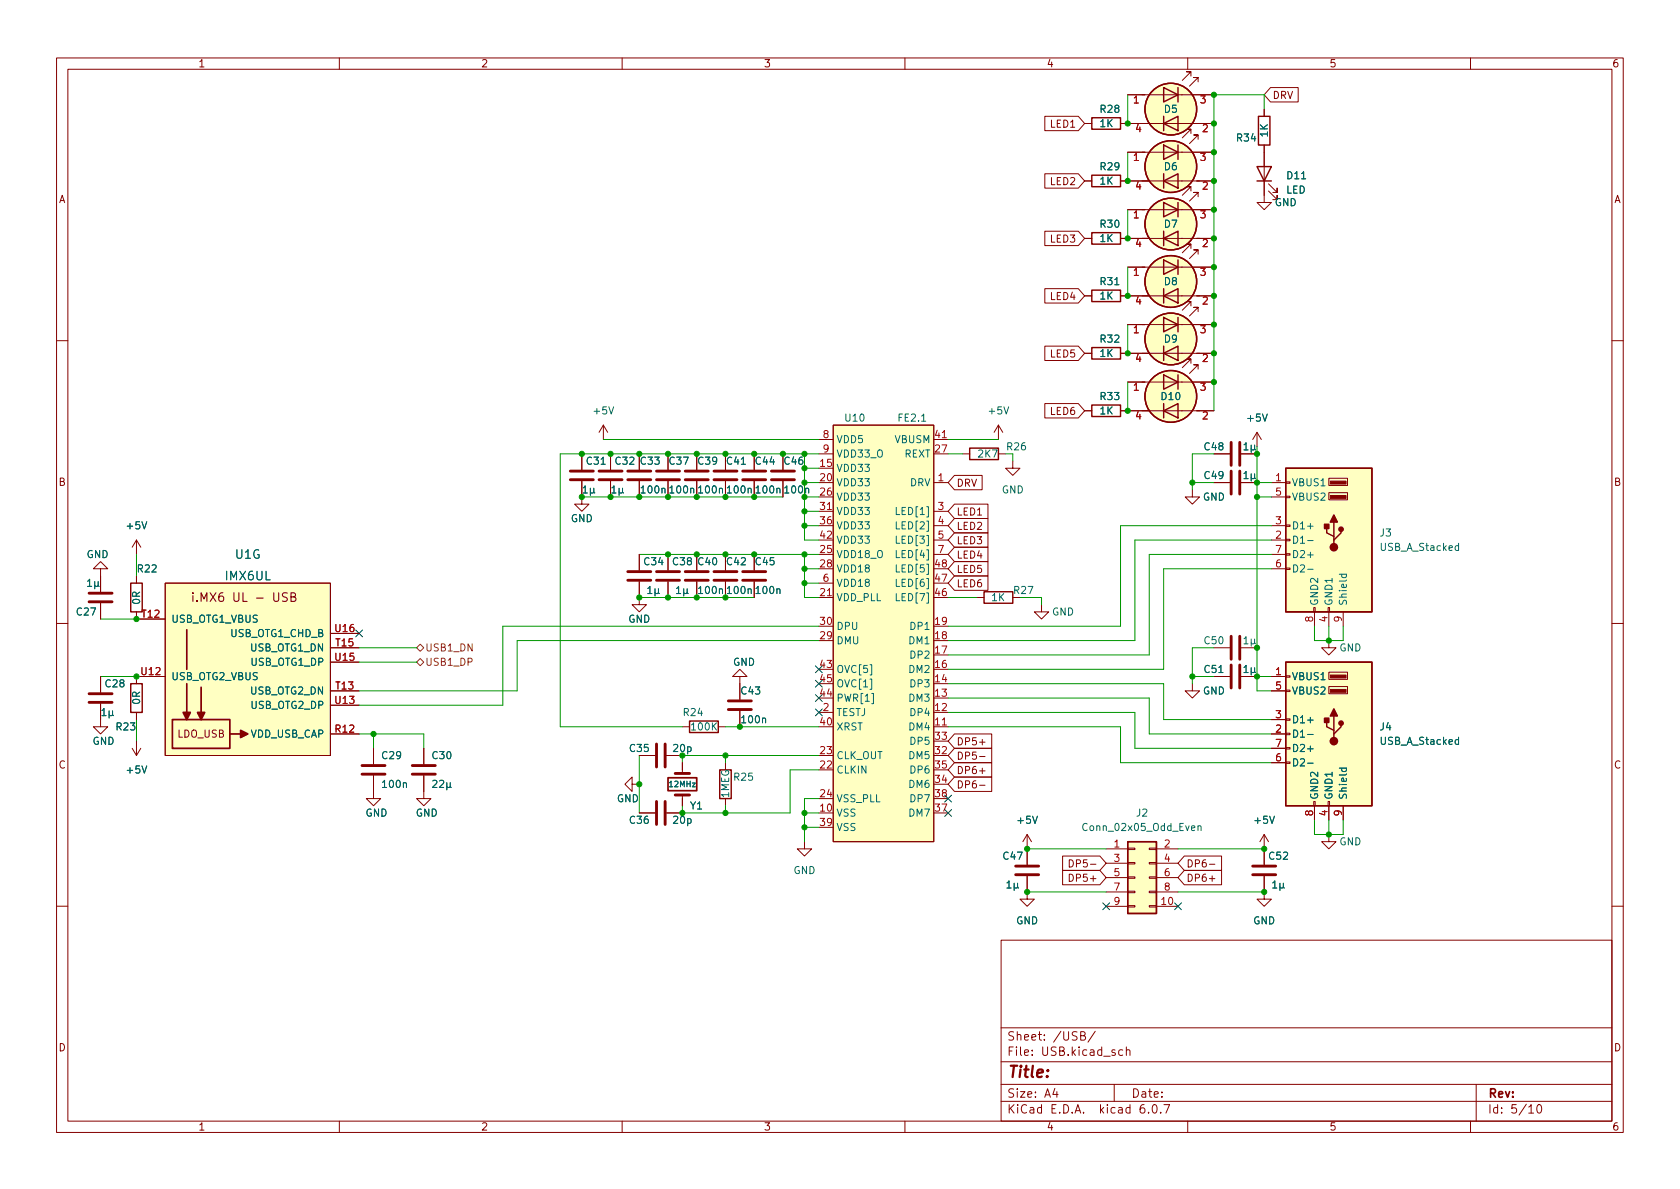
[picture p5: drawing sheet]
<svg xmlns="http://www.w3.org/2000/svg" width="297mm" height="210mm" viewBox="0 0 297 210" stroke-linecap="round" stroke-linejoin="round" font-family="sans-serif">
<g fill="none" stroke="#840000" stroke-width=".18">
<path d="M10 10.2h277v190.1h-277zM12 12.2h273v186.1h-273zM60 10.2v2M110 10.2v2M160 10.2v2M199.4 16.8h15.2M210 10.2v2M210.6 13.5v-.8h-.8h.8l-1.6 1.5M211.8 14.5v-.8h-.7h.7l-1.5 1.5M223.5 19.3v1.3M224.6 15.5h4.9v2.5h-4.9l-1.1-1.2zM260 10.2v2"/>
<path d="M184.7 20.6h6l1.1 1.2-1.1 1.3h-6zM184.7 30.7h6l1.1 1.3-1.1 1.3h-6zM191.8 32h1.2M191.8 21.8h1.2M198.1 32h16.5M198.1 21.8h16.5M199.4 26.9h15.2M199.4 37.1h15.2M210.6 23.6v-.7h-.8h.8l-1.6 1.5M210.6 33.8v-.8h-.8h.8l-1.6 1.5M211.8 24.6v-.7h-.7h.7l-1.5 1.5M211.8 34.8v-.8h-.7h.7l-1.5 1.6"/>
<path d="M223.5 25.6v10.2h1.3l-1.3 1.3-1.3-1.3h1.3M224.3 33.8l1.5 1.5v-.8v.8h-.8M224.3 32.5l1.5 1.5v-.7v.7h-.8M184.7 51h6l1.1 1.3-1.1 1.3h-6zM184.7 40.9h6l1.1 1.3-1.1 1.2h-6zM191.8 42.2h1.2M191.8 52.3h1.2M198.1 42.2h16.5M198.1 52.3h16.5M199.4 57.4h15.2M199.4 47.2h15.2M210.6 54.1v-.8h-.8h.8l-1.6 1.6"/>
<path d="M210.6 43.9v-.7h-.8h.8l-1.6 1.5M211.8 55.1v-.7h-.7h.7l-1.5 1.5M211.8 45v-.8h-.7h.7l-1.5 1.5M10 60.2h2M106.7 75.2l-.8 1.2M106.7 75.2v2.5M106.7 75.2l.7 1.2M144.8 77.7h2.5M147.3 75.2h17.8v73.6h-17.8zM165.1 77.7h2.5M176.5 75.2l-.7 1.2M176.5 75.2v2.5"/>
<path d="M176.5 75.2l.8 1.2M184.7 71.4h6l1.1 1.2-1.1 1.3h-6zM184.7 61.2h6l1.1 1.3-1.1 1.2h-6zM191.8 62.5h1.2M191.8 72.6h1.2M198.1 62.5h16.5M198.1 72.6h16.5M199.4 67.6h15.2M210.6 64.3v-.8h-.8h.8l-1.6 1.5M211.8 65.3v-.8h-.7h.7l-1.5 1.5M222.2 76.4l-.7 1.3M222.2 76.4v2.6"/>
<path d="M222.2 76.4l.8 1.3M285 60.2h2M24.1 95.5v2.5M24.1 95.5l-.7 1.3M24.1 95.5l.8 1.3M102.9 85.1v4h1.2l-1.2 1.3-1.3-1.3h1.3M102.9 80.3v2.8M107.9 80.3v2.8M107.9 85.1v2.8M113 80.3v2.8M113 85.1v2.8M113 98v2.8"/>
<path d="M118.1 80.3v2.8M118.1 85.1v2.8M118.1 98v2.8M123.2 80.3v2.8M123.2 85.1v2.8M123.2 98v2.8M128.3 80.3v2.8M128.3 85.1v2.8M128.3 98v2.8M133.3 80.3v2.8M133.3 85.1v2.8M133.3 98v2.8"/>
<path d="M138.4 80.3v2.8M138.4 85.1v2.8M144.8 80.3h2.5M144.8 90.4h2.5M165.1 85.3h2.5M165.1 90.4h2.5M165.1 93h2.5M165.1 95.5h2.5M165.1 98h2.5M168.8 89.1h5.9v2.6h-5.9l-1.2-1.3zM168.8 94.2h5.9v2.6h-5.9l-1.2-1.3zM168.8 96.8h5.9v2.5h-5.9l-1.2-1.3z"/>
<path d="M168.8 91.7h5.9v2.5h-5.9l-1.2-1.2zM168.8 99.3h5.9v2.5h-5.9l-1.2-1.2zM168.8 84.1h4.9v2.5h-4.9l-1.2-1.3zM170.2 80.3h1.2M176.5 80.3h1.3M179.1 81.5v1.3h1.2l-1.2 1.3-1.3-1.3h1.3M210.8 86.6v1.3h1.3l-1.3 1.2-1.3-1.2h1.3M214.6 80.3h2.8M214.6 85.3h2.8M219.5 80.3h2.7M219.5 85.3h2.7M224.8 85.3h2.5"/>
<path d="M224.8 93h2.5M224.8 95.5h2.5M224.8 98h2.5M224.8 87.9h2.5M227.3 97.9h.8v.3h-.8zM227.3 95.4h.8v.2h-.8zM227.3 92.8h.8v.3h-.8zM227.3 87.8h.8v.2h-.8zM227.3 85.2h.8v.3h-.8zM234.9 87.1h3.4v1.3h-3.4zM234.9 84.6h3.4v1.2h-3.4zM10 110.2h2"/>
<path d="M17.8 100.6h1.2l-1.2-1.3-1.3 1.3h1.3v4M17.8 106.7v2.8M17.8 119.6v2.8M24.1 101.8v1.3M24.1 108.2v1.3h5.1M29.2 103.1h29.2v30.5h-29.2zM29.2 119.6h-5.1v1.3M58.4 114.5h5.1M58.4 117.1h5.1M58.4 112h5.1M113 102.9v4h1.3l-1.3 1.3-1.2-1.3h1.2M118.1 102.9v2.8"/>
<path d="M123.2 102.9v2.8M128.3 102.9v2.8M130.8 119.6h1.3l-1.3-1.2-1.3 1.2h1.3v4.1M133.3 102.9v2.8M144.8 105.7h2.5M144.8 103.1h2.5M168.8 101.8h5.9v2.6h-5.9l-1.2-1.3zM172.7 105.7h1.3M179.1 105.7h1.2M184.1 106.9v1.3h1.3l-1.3 1.3-1.2-1.3h1.2M214.6 119.6h2.8M214.6 114.5h2.8"/>
<path d="M219.5 119.6h2.7M219.5 114.5h2.7M224.8 119.6h2.5M224.8 100.6h2.5M227.3 119.5h.8v.3h-.8zM227.3 100.5h.8v.2h-.8zM232.3 107.4h.2v.8h-.2zM232.4 108.2v2.5M234.8 107.4h.3v.8h-.3zM234.9 118.9h3.4v1.2h-3.4zM234.9 113.3v1.2h1.3l-1.3 1.3-1.2-1.3h1.2M234.9 108.2v2.5"/>
<path d="M237.5 108.2v2.5M285 110.2h2M17.8 124.5v4h1.2l-1.2 1.3-1.3-1.3h1.3M23.4 132.3l.7 1.3M24.1 126v1.2M24.1 131.1v2.5M24.9 132.3l-.8 1.3M58.4 129.8h5.1M58.4 122.2h5.1M58.4 124.7h5.1M66 137.2v4h1.3l-1.3 1.3-1.2-1.3h1.2M66 132.3v2.8"/>
<path d="M74.9 137.2v4h1.3l-1.3 1.3-1.2-1.3h1.2M74.9 132.3v2.8M111.8 138.7v-1.3l-1.3 1.3 1.3 1.2v-1.2h1.2M113 133.6h2.8M117.9 133.6h2.7M120.6 134.9v1.9M120.6 128.5h1.3M127 128.5h1.3M128.3 134.9v1.2M130.8 125.7v2.8M144.8 126h2.5M165.1 128.5h2.5"/>
<path d="M168.8 129.8h6.5v2.5h-6.5l-1.2-1.2zM168.8 137.4h6.5v2.5h-6.5l-1.2-1.2zM168.8 132.3h6.5v2.6h-6.5l-1.2-1.3zM168.8 134.9h6.5v2.5h-6.5l-1.2-1.3zM173.2 131.2h1M173.2 138.9h1M173.2 133.8h1M173.2 136.3h1M210.8 120.9v1.3h1.3l-1.3 1.2-1.3-1.2h1.3M224.8 129.8h2.5M224.8 127.2h2.5M224.8 122.2h2.5"/>
<path d="M224.8 134.9h2.5M224.8 132.3h2.5M227.3 134.7h.8v.3h-.8zM227.3 132.2h.8v.3h-.8zM227.3 129.7h.8v.2h-.8zM227.3 127.1h.8v.3h-.8zM227.3 122h.8v.3h-.8zM234.9 121.4h3.4v1.3h-3.4zM113 143.8h2.8M117.9 143.8h2.7M120.6 140.6v1.9M128.3 141.2v1.3"/>
<path d="M142.2 148.8v1.3h1.3l-1.3 1.3-1.2-1.3h1.2M181.6 154.9v4.1h1.3l-1.3 1.3-1.3-1.3h1.3M181.6 147.6l-.8 1.2M181.6 147.6v5.3M181.6 147.6l.8 1.2M187.9 151.4h6.6l1.1 1.2-1.1 1.3h-6.6zM187.9 153.9h6.6l1.1 1.3-1.1 1.3h-6.6zM189.1 152a.64 .64 0 0 1 .7 .7 .64 .64 0 0 1-.7 .6zM189.1 154.6a.64 .64 0 0 1 .7 .6 .64 .64 0 0 1-.7 .7zM195.6 150.1h3.8M195.6 152.6h3.8M195.6 155.2h3.8"/>
<path d="M195.6 157.7h3.8M199.4 157.6h1.3v.3h-1.3zM199.4 155.1h1.3v.2h-1.3zM199.4 152.5h1.3v.3h-1.3zM199.4 150h1.3v.2h-1.3zM203.2 157.6h1.3v.3h-1.3zM203.2 155.1h1.3v.2h-1.3zM203.2 152.5h1.3v.3h-1.3zM203.2 150h1.3v.2h-1.3zM204.5 150.1h3.8M204.5 152.6h3.8M204.5 155.2h3.8"/>
<path d="M204.5 157.7h3.8M209.4 153.9h6.6v2.6h-6.6l-1.1-1.3zM209.4 151.4h6.6v2.5h-6.6l-1.1-1.3zM213.8 155.4h1M213.8 152.8h1M223.5 154.9v4.1h1.3l-1.3 1.3-1.3-1.3h1.3M223.5 147.6v5.3M223.5 147.6l-.7 1.2M223.5 147.6l.8 1.2M232.3 141.7h.2v.8h-.2zM232.4 142.5v2.5M234.8 141.7h.3v.8h-.3z"/>
<path d="M234.9 147.6v1.2h1.3l-1.3 1.3-1.2-1.3h1.2M234.9 142.5v2.5M237.5 142.5v2.5M10 160.2h2M177 166.3h108v32h-108zM195.6 160.3h3.8M199.4 160.1h1.3v.3h-1.3zM203.2 160.1h1.3v.3h-1.3zM204.5 160.3h3.8M285 160.2h2M60 198.3v2M110 198.3v2"/>
<path d="M160 198.3v2M177 194.8h108M177 191.8h108M177 187.8h108M177 181.8h108M186.5 192.5l-.4 1h1M186.9 193v1M191.1 183.1h.5l.2-.1 .1-.3-.2-.2-.6-.1v1.5h.5l.3-.3a.39 .39 0 0 0-.3-.5M193.6 182.4l-1.2 1.9M197 191.8v3M198.5 185.7l-.4-.1-.3 .3v.4l.1 .3h.6M199.1 185.8l.3-.2 .3 .1 .1 .9"/>
<path d="M199.1 185.1v1.5M202.3 195.3a.59 .59 0 0 0-.7 .7v.5l.1 .3h.4l.3-.1v-.5l-.1-.2-.4-.1-.3 .3M203.1 196.7v.1M203.9 195.4l.2-.1a.81 .81 0 0 1 .6 .7 .81 .81 0 0 1-.3 .8h-.2a.81 .81 0 0 1-.6-.6 .81 .81 0 0 1 .3-.8zM205.2 196.7v.1M205.8 195.3h1l-.7 1.5M210 198.3v2M260 198.3v2M261 191.8v6.5M270.3 195.8l.4-.5v1.5M270.3 196.8h.9M271.9 195.4l.2-.1a.81 .81 0 0 1 .6 .7 .81 .81 0 0 1-.3 .8h-.2a.81 .81 0 0 1-.6-.6 .81 .81 0 0 1 .3-.8z"/>
</g>
<g fill="#ffffc2" stroke="#ffffc2" stroke-width=".18">
<path d="M199.4 148.8h5.1v12.7h-5.1z"/>
<path d="M147.3 75.2h17.8v73.6h-17.8z"/>
<path d="M227.3 117.1h15.3v25.4h-15.3z"/>
<path d="M29.2 103.1h29.2v30.5h-29.2z"/>
<path d="M227.3 82.8h15.3v25.4h-15.3z"/>
<circle cx="207" cy="29.5" r="4.6"/>
<circle cx="207" cy="39.6" r="4.6"/>
<circle cx="207" cy="19.3" r="4.6"/>
<circle cx="207" cy="70.1" r="4.6"/>
<circle cx="207" cy="59.9" r="4.6"/>
<circle cx="207" cy="49.8" r="4.6"/>
</g>
<g fill="none" stroke="#840000" stroke-width=".25">
<path d="M205.7 15.5l2.6 1.3-2.6 1.2zM208.3 15.5v2.5M193 20.8h5.1v2.1h-5.1zM193 31h5.1v2h-5.1zM205.7 25.6l2.6 1.3-2.6 1.3zM205.7 32l2.6-1.3v2.6zM205.7 35.8l2.6 1.3-2.6 1.2zM205.7 21.8l2.6-1.2v2.5zM205.7 20.6v2.5M205.7 30.7v2.6M208.3 25.6v2.6M208.3 35.8v2.5"/>
<path d="M222.2 29.5h2.6l-1.3 2.5zM222.2 32h2.6M222.5 20.6h2v5h-2zM193 41.1h5.1v2.1h-5.1zM193 51.3h5.1v2h-5.1zM205.7 42.2l2.6-1.3v2.5zM205.7 56.1l2.6 1.3-2.6 1.3zM205.7 46l2.6 1.2-2.6 1.3zM205.7 52.3l2.6-1.3v2.6zM205.7 40.9v2.5M205.7 51v2.6M208.3 46v2.5"/>
<path d="M208.3 56.1v2.6M171.4 79.2h5.1v2.1h-5.1zM193 61.5h5.1v2h-5.1zM193 71.6h5.1v2.1h-5.1zM205.7 66.3l2.6 1.3-2.6 1.2zM205.7 72.6l2.6-1.2v2.5zM205.7 62.5l2.6-1.3v2.5zM205.7 61.2v2.5M205.7 71.4v2.5M208.3 66.3v2.5M227.3 82.8h15.3v25.4h-15.3zM234.6 93v1.2l1.2 .7v.6"/>
<path d="M235.8 92.3v2.6M237.1 93.6v.6l-1.3 1.3v.6M23.1 103.1h2v5.1h-2zM174 104.6h5.1v2.1h-5.1zM227.3 117.1h15.3v25.4h-15.3zM23.1 120.9h2v5.1h-2zM121.9 127.5h5.1v2h-5.1zM127.3 136.1h2v5.1h-2zM234.6 127.2v1.3l1.2 .7v.6M235.8 126.6v2.6M237.1 127.9v.6l-1.3 1.3v.6M199.4 148.8h5.1v12.7h-5.1z"/>
<circle cx="207" cy="19.3" r="4.6"/>
<circle cx="207" cy="29.5" r="4.6"/>
<circle cx="207" cy="39.6" r="4.6"/>
<circle cx="207" cy="49.8" r="4.6"/>
<circle cx="207" cy="59.9" r="4.6"/>
<circle cx="207" cy="70.1" r="4.6"/>
</g>
<g fill="none" stroke="#840000" stroke-width=".51">
<path d="M217.7 78.2v4.1M219.2 78.2v4.1M100.8 84.8h4.1M100.8 83.3h4.1M105.9 84.8h4.1M105.9 83.3h4.1M111 84.8h4.1M111 83.3h4.1M116.1 84.8h4M116.1 83.3h4M121.2 84.8h4M121.2 83.3h4"/>
<path d="M126.2 84.8h4.1M126.2 83.3h4.1M131.3 84.8h4.1M131.3 83.3h4.1M136.4 84.8h4.1M136.4 83.3h4.1M217.7 83.3v4.1M219.2 83.3v4.1M15.7 104.9h4.1M15.7 106.4h4.1M111 102.6h4.1M111 101.1h4.1"/>
<path d="M116.1 102.6h4M116.1 101.1h4M121.2 102.6h4M121.2 101.1h4M126.2 102.6h4.1M126.2 101.1h4.1M131.3 102.6h4.1M131.3 101.1h4.1M217.7 112.5v4.1M217.7 117.6v4.1M219.2 112.5v4.1M219.2 117.6v4.1"/>
<path d="M15.7 124.2h4.1M15.7 122.7h4.1M64 136.9h4.1M64 135.4h4.1M72.9 136.9h4.1M72.9 135.4h4.1M116.1 131.6v4M117.6 131.6v4M119.4 136.8h2.5M128.8 125.5h4M128.8 123.9h4M116.1 141.7v4.1"/>
<path d="M117.6 141.7v4.1M119.4 140.6h2.5M179.6 154.7h4M179.6 153.2h4M221.5 154.7h4.1M221.5 153.2h4.1"/>
</g>
<g fill="none" stroke="#006464" stroke-width=".18">
<path d="M220 78.7l.3-.4v1.3M220 79.6h.7M221.2 78.7v1.3M221.8 79.4l.2 .2M221.8 78.7v.8l-.4 .1-.2-.2M103.1 86.3l.4-.4v1.3M103.1 87.2h.7M104.4 86.3v1.3M105 87l.2 .2M105 86.3l-.1 .8-.3 .1-.2-.2M108.2 86.3l.4-.4v1.3M108.2 87.2h.7"/>
<path d="M109.5 86.3v1.3M110.1 87l.1 .2M110.1 86.3l-.1 .8-.4 .1-.1-.2M220 83.7l.3-.3v1.2M220 84.6h.7M221.2 83.8v1.3M221.8 84.5l.2 .1M221.8 83.8v.8h-.4l-.2-.1M231.2 95.6h1M257.9 96.6l-.4-.1-.2 .2 .1 .6h.5M257.9 96.1v1.2M15.5 102.8l.3-.4v1.3"/>
<path d="M15.5 103.7h.7M16.8 102.8v1.3M17.4 103.5l.1 .2M17.4 102.8l-.1 .8-.4 .1-.1-.2M114.5 104.1l.4-.4v1.3M114.5 105h.8M115.8 104.1v1.3M116.4 104.8l.2 .2M116.4 104.1v.8l-.4 .1-.2-.2M119.6 104.1l.4-.4v1.3M119.6 105h.7M120.9 104.1v1.3"/>
<path d="M121.5 104.8l.2 .2M121.5 104.1l-.1 .8-.3 .1-.2-.2M123.5 104.1l.4-.4v1.3M123.5 105h.7M124.8 103.8l.2-.1a.68 .68 0 0 1 .5 .6 .68 .68 0 0 1-.5 .7l-.2-.2-.1-.3zM126.1 103.8l.1-.1a.68 .68 0 0 1 .5 .6 .68 .68 0 0 1-.5 .7l-.1-.2-.2-.3zM127.2 104.2l.2-.1 .3 .1v.8M127.2 104.1v.9M220 118l.3-.3v1.2M220 112.9l.3-.3v1.3M220 118.9h.7M220 113.9h.7"/>
<path d="M221.2 113v1.3M221.2 118.1v1.3M221.8 118.8l.2 .1M221.8 118.1v.8h-.4l-.2-.1M221.8 113.7l.2 .2M221.8 113v.8l-.4 .1-.2-.2M231.2 100.7h1M236.8 101.5h1.3M237.3 101.5l-.1 .4 .3 .2 .5-.1v-.5M18 125.6l.4-.3v1.3M18 126.6h.7M19.3 125.7v1.3"/>
<path d="M19.9 126.4l.2 .2M19.9 125.7l-.1 .8-.3 .1-.2-.2M76.5 138.1l.5-.1 .2 .3-.7 1h.7M77.7 138.1l.5-.1 .3 .3-.8 1h.8M79 138.4v1.3M79.6 139.1l.2 .2M79.6 138.4l-.1 .8-.3 .1-.2-.2M154.1 122.6h.3v1.8h-.3M231.2 129.9h1M231.2 135h1M236.8 135.8h1.3M237.3 135.8l-.1 .4 .3 .2 .5-.1v-.5"/>
<path d="M257.9 130.8h-.4l-.2 .2 .1 .6h.5M257.9 130.4v1.2M178 156.1l.4-.3v1.2M178 157h.8M179.3 156.2v1.3M179.9 156.9l.2 .1M179.9 156.2v.8h-.4l-.2-.1M211.8 146.1l.2-.1 .3 .1 .1 .8M211.8 146v.9M225 156.1l.4-.3v1.2M225 157h.8M226.3 156.2v1.3"/>
<path d="M226.9 156.9l.2 .1M226.9 156.2l-.1 .8h-.3l-.2-.1"/>
</g>
<path d="M33 111.4v7M30.5 127.2h10.1v5.1h-10.1zM33 120.9v6.3M35.6 121.5v5.7M40.6 129.8h2.6M118.1 137.5h5.1v2.3h-5.1z" fill="none" stroke="#840000" stroke-width=".3"/>
<g fill="#840000" stroke="#840000" stroke-width=".25">
<path d="M235.8 125.3l.7 1.3h-1.3z"/>
<path d="M234.2 127h.7v.8h-.7z"/>
<path d="M235.8 91.1l.7 1.2h-1.3z"/>
<path d="M234.2 92.7h.7v.8h-.7z"/>
<circle cx="237.1" cy="127.9" r=".38"/>
<circle cx="235.8" cy="131.1" r=".63"/>
<circle cx="237.1" cy="93.6" r=".38"/>
<circle cx="235.8" cy="96.8" r=".63"/>
</g>
<g fill="#840000" stroke="#840000" stroke-width=".18">
<path d="M235.2 121.9h2.8v.5h-2.8z"/>
<path d="M235.2 119.4h2.8v.5h-2.8z"/>
<path d="M235.2 87.6h2.8v.5h-2.8z"/>
<path d="M235.2 85.1h2.8v.5h-2.8z"/>
</g>
<path d="M225.7 84.1l.4-.3v1.2M225.7 85h.7M225.7 118.4l.4-.4v1.3M225.7 119.3h.7" fill="none" stroke="#a90000" stroke-width=".18"/>
<g fill="#840000" stroke="#840000" stroke-width=".3">
<path d="M32.4 126h1.3l-.7 1.2z"/>
<path d="M34.9 126h1.3l-.6 1.2z"/>
<path d="M42.5 129.2l1.3 .6-1.3 .6z"/>
</g>
<path d="M34.1 104.8v.2M34.1 105.3v1M34.8 106.2v.1M51.5 105.5h.6l.2-.2-.2-.4-.6-.1v1.5h.5l.3-.2a.4 .4 0 0 0-.3-.6" fill="none" stroke="#840000" stroke-width=".19"/>
<path d="M73.7 114.5l.6-.6 .6 .6-.6 .7zM73.7 117.1l.6-.6 .6 .6-.6 .6z" fill="none" stroke="#725600" stroke-width=".18"/>
<g fill="none" stroke="#009600" stroke-width=".18">
<path d="M199.4 16.8v5M223.5 19.3v-2.5h-8.9v55.8M199.4 26.9v5.1M199.4 37.1v5.1M199.4 47.2v5.1M199.4 57.4v5.1M106.7 77.7h38.1M167.6 77.7h8.9M199.4 67.6v5M222.2 79v43.2h2.6M24.1 98v3.8M102.9 87.9h35.5"/>
<path d="M113 98h31.8M142.2 98v7.7h2.6M142.2 85.3h2.6M142.2 87.9h2.6M142.2 93h2.6M142.2 90.4h2.6M144.8 82.8h-2.6v12.7h2.6M144.8 80.3h-45.7v48.2h21.5M167.6 80.3h2.6M179.1 80.3v1.2M210.8 85.3h3.8M214.6 80.3h-3.8v6.3"/>
<path d="M222.2 85.3h2.6M222.2 87.9h2.6M224.8 95.5h-24.1v17.8h-33.1M224.8 98h-21.6v17.8h-35.6M224.8 93h-26.7v17.7h-30.5M17.8 109.5h6.3M17.8 119.6h6.3M63.5 117.1h10.2M63.5 114.5h10.2M113 105.7h20.3M142.2 100.6h2.6M142.2 103.1h2.6"/>
<path d="M144.8 110.7h-55.9v14h-25.4M144.8 113.3h-53.4v8.9h-27.9M167.6 105.7h5.1M180.3 105.7h3.8v1.2M210.8 119.6h3.8M214.6 114.5h-3.8v6.4M222.2 119.6h2.6M224.8 100.6h-19.1v17.8h-38.1M232.4 110.7v2.6h5.1v-2.6M234.9 110.7v2.6M24.1 127.2v3.9M63.5 129.8h11.4v2.5"/>
<path d="M66 129.8v2.5M113 133.6v10.2M128.3 133.6v1.3M128.3 128.5h16.5M144.8 133.6h-24.2v1.3M144.8 136.1h-5.1v7.7h-19.1v-1.3M167.6 123.4h35.6v6.4h21.6M167.6 126h33.1v6.3h24.1M167.6 120.9h38.1v6.3h19.1M167.6 128.5h30.5v6.4h26.7M128.3 142.5v1.3M142.2 143.8h2.6"/>
<path d="M142.2 146.3h2.6M144.8 141.2h-2.6v7.6M181.6 157.7h14M181.6 150.1h14M208.3 157.7h15.2M208.3 150.1h15.2M232.4 145v2.6h5.1v-2.6M234.9 145v2.6"/>
</g>
<g fill="none" stroke="#000084" stroke-width=".18">
<path d="M62.9 111.4l1.2 1.2M64.1 111.4l-1.2 1.2M144.2 117.7l1.2 1.3M145.4 117.7l-1.2 1.3M144.2 120.3l1.2 1.2M144.2 122.8l1.2 1.2M144.2 125.4l1.2 1.2M145.4 120.3l-1.2 1.2M145.4 122.8l-1.2 1.2M145.4 125.4l-1.2 1.2M167 143.1l1.2 1.3M167 140.6l1.2 1.2"/>
<path d="M168.2 143.1l-1.2 1.3M168.2 140.6l-1.2 1.2M195 159.7l1.2 1.2M196.2 159.7l-1.2 1.2M207.7 159.7l1.2 1.2M208.9 159.7l-1.2 1.2"/>
</g>
<g fill="#009600" stroke="#009600" stroke-width=".18">
<circle cx="214.6" cy="52.3" r=".46"/>
<circle cx="214.6" cy="57.4" r=".46"/>
<circle cx="214.6" cy="67.6" r=".46"/>
<circle cx="199.4" cy="72.6" r=".46"/>
<circle cx="214.6" cy="62.5" r=".46"/>
<circle cx="199.4" cy="52.3" r=".46"/>
<circle cx="199.4" cy="62.5" r=".46"/>
<circle cx="222.2" cy="80.3" r=".46"/>
<circle cx="222.2" cy="85.3" r=".46"/>
<circle cx="222.2" cy="87.9" r=".46"/>
<circle cx="222.2" cy="114.5" r=".46"/>
<circle cx="222.2" cy="119.6" r=".46"/>
<circle cx="210.8" cy="85.3" r=".46"/>
<circle cx="234.9" cy="113.3" r=".46"/>
<circle cx="181.6" cy="150.1" r=".46"/>
<circle cx="181.6" cy="157.7" r=".46"/>
<circle cx="214.6" cy="26.9" r=".46"/>
<circle cx="214.6" cy="32" r=".46"/>
<circle cx="214.6" cy="37.1" r=".46"/>
<circle cx="199.4" cy="21.8" r=".46"/>
<circle cx="199.4" cy="32" r=".46"/>
<circle cx="214.6" cy="16.8" r=".46"/>
<circle cx="214.6" cy="21.8" r=".46"/>
<circle cx="199.4" cy="42.2" r=".46"/>
<circle cx="214.6" cy="47.2" r=".46"/>
<circle cx="214.6" cy="42.2" r=".46"/>
<circle cx="234.9" cy="147.6" r=".46"/>
<circle cx="223.5" cy="157.7" r=".46"/>
<circle cx="223.5" cy="150.1" r=".46"/>
<circle cx="210.8" cy="119.6" r=".46"/>
<circle cx="113" cy="80.3" r=".46"/>
<circle cx="118.1" cy="80.3" r=".46"/>
<circle cx="102.9" cy="80.3" r=".46"/>
<circle cx="107.9" cy="80.3" r=".46"/>
<circle cx="107.9" cy="87.9" r=".46"/>
<circle cx="113" cy="87.9" r=".46"/>
<circle cx="102.9" cy="87.9" r=".46"/>
<circle cx="130.8" cy="128.5" r=".46"/>
<circle cx="128.3" cy="133.6" r=".46"/>
<circle cx="128.3" cy="105.7" r=".46"/>
<circle cx="113" cy="105.7" r=".46"/>
<circle cx="120.6" cy="133.6" r=".46"/>
<circle cx="123.2" cy="80.3" r=".46"/>
<circle cx="123.2" cy="87.9" r=".46"/>
<circle cx="128.3" cy="80.3" r=".46"/>
<circle cx="118.1" cy="87.9" r=".46"/>
<circle cx="128.3" cy="87.9" r=".46"/>
<circle cx="142.2" cy="143.8" r=".46"/>
<circle cx="142.2" cy="146.3" r=".46"/>
<circle cx="118.1" cy="98" r=".46"/>
<circle cx="118.1" cy="105.7" r=".46"/>
<circle cx="123.2" cy="98" r=".46"/>
<circle cx="123.2" cy="105.7" r=".46"/>
<circle cx="120.6" cy="143.8" r=".46"/>
<circle cx="128.3" cy="143.8" r=".46"/>
<circle cx="113" cy="138.7" r=".46"/>
<circle cx="138.4" cy="80.3" r=".46"/>
<circle cx="142.2" cy="82.8" r=".46"/>
<circle cx="142.2" cy="80.3" r=".46"/>
<circle cx="142.2" cy="85.3" r=".46"/>
<circle cx="142.2" cy="87.9" r=".46"/>
<circle cx="133.3" cy="87.9" r=".46"/>
<circle cx="133.3" cy="80.3" r=".46"/>
<circle cx="142.2" cy="93" r=".46"/>
<circle cx="142.2" cy="90.4" r=".46"/>
<circle cx="142.2" cy="98" r=".46"/>
<circle cx="142.2" cy="100.6" r=".46"/>
<circle cx="142.2" cy="103.1" r=".46"/>
<circle cx="128.3" cy="98" r=".46"/>
<circle cx="133.3" cy="98" r=".46"/>
<circle cx="66" cy="129.8" r=".46"/>
<circle cx="24.1" cy="119.6" r=".46"/>
<circle cx="24.1" cy="109.5" r=".46"/>
</g>
<text font-size="2.8" fill="#840000" x="178" y="190.6">Title:</text>
<g font-size="2.1" fill="#006464">
<text x="41.6" y="98.8">U1G</text>
<text x="39.9" y="102.6">IMX6UL</text>
</g>
<g font-size="2.1" fill="#840000">
<text x="35.5" y="106.4">i.MX6 UL - USB</text>
<text x="178" y="184">Sheet: /USB/</text>
<text x="178" y="186.7">File: USB.kicad_sch</text>
<text x="178" y="196.9">KiCad E.D.A. kicad 6.0.7</text>
<text x="178" y="194.1">Size: A4</text>
<text x="200" y="194.1">Date:</text>
<text x="263" y="194.1">Rev:</text>
<text x="263" y="196.9">Id: 5/10</text>
</g>
<g font-size="1.8" fill="#840000">
<text x="35" y="11.9">1</text>
<text x="85" y="11.9">2</text>
<text x="135" y="11.9">3</text>
<text x="185" y="11.9">4</text>
<text x="235" y="11.9">5</text>
<text x="285" y="11.9">6</text>
<text x="224.9" y="17.5">DRV</text>
<text x="185.8" y="22.6">LED1</text>
<text x="10.3" y="35.9">A</text>
<text x="185.8" y="32.7">LED2</text>
<text x="285.3" y="35.9">A</text>
<text x="185.8" y="42.9">LED3</text>
<text x="185.8" y="53">LED4</text>
<text x="185.8" y="63.2">LED5</text>
<text x="185.8" y="73.4">LED6</text>
<text x="10.3" y="85.9">B</text>
<text x="169.1" y="86.1">DRV</text>
<text x="285.3" y="85.9">B</text>
<text x="169.1" y="91.1">LED1</text>
<text x="169.1" y="93.7">LED2</text>
<text x="169.1" y="96.2">LED3</text>
<text x="169.1" y="98.8">LED4</text>
<text x="169.1" y="101.3">LED5</text>
<text x="169.1" y="103.8">LED6</text>
<text x="31.3" y="130.4">LDO_USB</text>
<text x="169.1" y="131.8">DP5+</text>
<text x="10.3" y="135.9">C</text>
<text x="169.1" y="134.3">DP5-</text>
<text x="169.1" y="136.9">DP6+</text>
<text x="285.3" y="135.9">C</text>
<text x="169.1" y="139.4">DP6-</text>
<text x="189.7" y="155.9">DP5+</text>
<text x="190.1" y="153.4">DP5-</text>
<text x="209.7" y="155.9">DP6+</text>
<text x="209.7" y="153.4">DP6-</text>
<text x="10.3" y="185.9">D</text>
<text x="285.3" y="185.9">D</text>
<text x="35" y="199.9">1</text>
<text x="85" y="199.9">2</text>
<text x="135" y="199.9">3</text>
<text x="185" y="199.9">4</text>
<text x="235" y="199.9">5</text>
<text x="285" y="199.9">6</text>
</g>
<g font-size="1.8" fill="#006464">
<text x="194.5" y="22.5">1K</text>
<text x="194.6" y="19.9">R28</text>
<text x="205.9" y="19.9">D5</text>
<text x="218.7" y="25">R34</text>
<text x="224.2" y="24.2" transform="rotate(-90 224.2 24.2)">1K</text>
<text x="194.5" y="32.6">1K</text>
<text x="194.6" y="30.1">R29</text>
<text x="205.9" y="30.1">D6</text>
<text x="227.4" y="34.2">LED</text>
<text x="227.6" y="31.7">D11</text>
<text x="194.6" y="40.3">R30</text>
<text x="205.9" y="40.3">D7</text>
<text x="225.4" y="36.4">GND</text>
<text x="194.5" y="42.8">1K</text>
<text x="194.5" y="53">1K</text>
<text x="194.6" y="50.4">R31</text>
<text x="205.9" y="50.4">D8</text>
<text x="194.5" y="63.1">1K</text>
<text x="194.6" y="60.6">R32</text>
<text x="205.9" y="60.6">D9</text>
<text x="194.6" y="70.7">R33</text>
<text x="205.4" y="70.7">D10</text>
<text x="105.1" y="73.3">+5V</text>
<text x="149.5" y="74.5">U10</text>
<text x="158.9" y="74.5">FE2.1</text>
<text x="174.9" y="73.3">+5V</text>
<text x="194.5" y="73.3">1K</text>
<text x="220.7" y="74.5">+5V</text>
<text x="103.8" y="82.2">C31</text>
<text x="108.9" y="82.2">C32</text>
<text x="113.3" y="82.2">C33</text>
<text x="118.4" y="82.2">C37</text>
<text x="123.5" y="82.2">C39</text>
<text x="128.6" y="82.2">C41</text>
<text x="133.7" y="82.2">C44</text>
<text x="138.7" y="82.2">C46</text>
<text x="147.8" y="83.4">VDD33</text>
<text x="147.8" y="78.4">VDD5</text>
<text x="147.8" y="80.9">VDD33_O</text>
<text x="158.2" y="78.4">VBUSM</text>
<text x="159.9" y="80.9">REXT</text>
<text x="173" y="80.9">2K7</text>
<text x="213" y="79.6">C48</text>
<text x="113.5" y="87.2">100n</text>
<text x="118.6" y="87.2">100n</text>
<text x="123.6" y="87.2">100n</text>
<text x="128.7" y="87.2">100n</text>
<text x="133.8" y="87.2">100n</text>
<text x="138.9" y="87.2">100n</text>
<text x="147.8" y="86">VDD33</text>
<text x="147.8" y="88.5">VDD33</text>
<text x="160.9" y="86">DRV</text>
<text x="177.1" y="87.2">GND</text>
<text x="212.7" y="88.5">GND</text>
<text x="213" y="84.7">C49</text>
<text x="228.3" y="86">VBUS1</text>
<text x="228.3" y="88.5">VBUS2</text>
<text x="22.5" y="93.6">+5V</text>
<text x="100.9" y="92.3">GND</text>
<text x="147.8" y="91.1">VDD33</text>
<text x="147.8" y="93.6">VDD33</text>
<text x="158.9" y="91.1">LED[1]</text>
<text x="158.9" y="93.6">LED[2]</text>
<text x="228.3" y="93.6">D1+</text>
<text x="244" y="94.9">J3</text>
<text x="15.3" y="98.7">GND</text>
<text x="24.4" y="101.2">R22</text>
<text x="113.9" y="99.9">C34</text>
<text x="119" y="99.9">C38</text>
<text x="123.5" y="99.9">C40</text>
<text x="128.6" y="99.9">C42</text>
<text x="133.7" y="99.9">C45</text>
<text x="147.8" y="98.7">VDD18_O</text>
<text x="147.8" y="101.2">VDD18</text>
<text x="147.8" y="96.1">VDD33</text>
<text x="158.9" y="101.2">LED[5]</text>
<text x="158.9" y="96.1">LED[3]</text>
<text x="158.9" y="98.7">LED[4]</text>
<text x="228.3" y="96.1">D1-</text>
<text x="228.3" y="101.2">D2-</text>
<text x="228.3" y="98.7">D2+</text>
<text x="244.2" y="97.4">USB_A_Stacked</text>
<text x="24.8" y="106.8" transform="rotate(-90 24.8 106.8)">0R</text>
<text x="128.7" y="105">100n</text>
<text x="133.8" y="105">100n</text>
<text x="147.8" y="106.3">VDD_PLL</text>
<text x="147.8" y="103.8">VDD18</text>
<text x="158.9" y="106.3">LED[7]</text>
<text x="158.9" y="103.8">LED[6]</text>
<text x="175.4" y="106.3">1K</text>
<text x="179.3" y="105">R27</text>
<text x="233" y="107.2" transform="rotate(-90 233 107.2)">GND2</text>
<text x="235.6" y="107.2" transform="rotate(-90 235.6 107.2)">GND1</text>
<text x="238.1" y="107.2" transform="rotate(-90 238.1 107.2)">Shield</text>
<text x="13.6" y="108.8">C27</text>
<text x="30.2" y="110.1">USB_OTG1_VBUS</text>
<text x="40.8" y="112.6">USB_OTG1_CHD_B</text>
<text x="111.1" y="110.1">GND</text>
<text x="147.8" y="113.9">DMU</text>
<text x="147.8" y="111.4">DPU</text>
<text x="160.9" y="113.9">DM1</text>
<text x="161.2" y="111.4">DP1</text>
<text x="186" y="108.8">GND</text>
<text x="213" y="113.9">C50</text>
<text x="44.3" y="115.2">USB_OTG1_DN</text>
<text x="44.4" y="117.7">USB_OTG1_DP</text>
<text x="129.6" y="117.7">GND</text>
<text x="147.8" y="119">OVC[5]</text>
<text x="160.9" y="119">DM2</text>
<text x="161.2" y="116.5">DP2</text>
<text x="213" y="119">C51</text>
<text x="236.8" y="115.2">GND</text>
<text x="18.7" y="121.5">C28</text>
<text x="24.8" y="124.5" transform="rotate(-90 24.8 124.5)">0R</text>
<text x="30.2" y="120.3">USB_OTG2_VBUS</text>
<text x="44.3" y="122.8">USB_OTG2_DN</text>
<text x="44.4" y="125.3">USB_OTG2_DP</text>
<text x="131.1" y="122.8">C43</text>
<text x="147.8" y="124.1">PWR[1]</text>
<text x="147.8" y="121.5">OVC[1]</text>
<text x="160.9" y="124.1">DM3</text>
<text x="161.2" y="121.5">DP3</text>
<text x="212.7" y="122.8">GND</text>
<text x="228.3" y="120.3">VBUS1</text>
<text x="228.3" y="122.8">VBUS2</text>
<text x="16.3" y="131.7">GND</text>
<text x="20.6" y="129.2">R23</text>
<text x="44.2" y="130.4">VDD_USB_CAP</text>
<text x="120.9" y="126.6">R24</text>
<text x="122.4" y="129.2">100K</text>
<text x="131.3" y="127.9">100n</text>
<text x="147.8" y="126.6">TESTJ</text>
<text x="147.8" y="129.2">XRST</text>
<text x="160.9" y="129.2">DM4</text>
<text x="161.2" y="126.6">DP4</text>
<text x="161.2" y="131.7">DP5</text>
<text x="228.3" y="130.4">D1-</text>
<text x="228.3" y="127.9">D1+</text>
<text x="244" y="129.2">J4</text>
<text x="244.2" y="131.7">USB_A_Stacked</text>
<text x="22.5" y="136.8">+5V</text>
<text x="67.6" y="134.2">C29</text>
<text x="76.5" y="134.2">C30</text>
<text x="111.4" y="133">C35</text>
<text x="119.1" y="133">20p</text>
<text x="147.8" y="136.8">CLKIN</text>
<text x="147.8" y="134.2">CLK_OUT</text>
<text x="160.9" y="134.2">DM5</text>
<text x="161.2" y="136.8">DP6</text>
<text x="228.3" y="135.5">D2-</text>
<text x="228.3" y="133">D2+</text>
<text x="67.8" y="139.3">100n</text>
<text x="109.1" y="141.9">GND</text>
<text x="122.1" y="143.1">Y1</text>
<text x="128.9" y="141.1" transform="rotate(-90 128.9 141.1)">1MEG</text>
<text x="129.8" y="138">R25</text>
<text x="147.8" y="141.9">VSS_PLL</text>
<text x="160.9" y="139.3">DM6</text>
<text x="161.2" y="141.9">DP7</text>
<text x="233" y="141.5" transform="rotate(-90 233 141.5)">GND2</text>
<text x="235.6" y="141.5" transform="rotate(-90 235.6 141.5)">GND1</text>
<text x="238.1" y="141.5" transform="rotate(-90 238.1 141.5)">Shield</text>
<text x="64.6" y="144.4">GND</text>
<text x="73.5" y="144.4">GND</text>
<text x="111.4" y="145.7">C36</text>
<text x="119.1" y="145.7">20p</text>
<text x="147.8" y="144.4">VSS</text>
<text x="147.8" y="146.9">VSS</text>
<text x="160.9" y="144.4">DM7</text>
<text x="180" y="145.7">+5V</text>
<text x="191.9" y="146.9">Conn_02x05_Odd_Even</text>
<text x="200.9" y="144.4">J2</text>
<text x="221.9" y="145.7">+5V</text>
<text x="236.8" y="149.5">GND</text>
<text x="140.3" y="154.6">GND</text>
<text x="177.4" y="152">C47</text>
<text x="224.4" y="152">C52</text>
<text x="179.6" y="163.4">GND</text>
<text x="221.6" y="163.4">GND</text>
</g>
<g font-size="1.8" fill="#a90000">
<text x="200.4" y="18.3">1</text>
<text x="200.8" y="23.4">4</text>
<text x="212.2" y="18.3">3</text>
<text x="212.6" y="23.4">2</text>
<text x="200.4" y="28.4">1</text>
<text x="212.2" y="28.4">3</text>
<text x="200.8" y="33.5">4</text>
<text x="212.6" y="33.5">2</text>
<text x="200.4" y="38.6">1</text>
<text x="212.2" y="38.6">3</text>
<text x="200.8" y="43.7">4</text>
<text x="212.6" y="43.7">2</text>
<text x="200.4" y="48.8">1</text>
<text x="200.8" y="53.8">4</text>
<text x="212.2" y="48.8">3</text>
<text x="212.6" y="53.8">2</text>
<text x="200.4" y="58.9">1</text>
<text x="212.2" y="58.9">3</text>
<text x="200.8" y="64">4</text>
<text x="212.6" y="64">2</text>
<text x="200.4" y="69.1">1</text>
<text x="212.2" y="69.1">3</text>
<text x="145.6" y="77.5">8</text>
<text x="165.4" y="77.5">41</text>
<text x="200.8" y="74.2">4</text>
<text x="212.6" y="74.2">2</text>
<text x="145.1" y="82.5">15</text>
<text x="145.6" y="80">9</text>
<text x="165.4" y="80">27</text>
<text x="145.1" y="85.1">20</text>
<text x="145.1" y="87.6">26</text>
<text x="165.9" y="85.1">1</text>
<text x="225.6" y="87.6">5</text>
<text x="145.1" y="90.2">31</text>
<text x="145.1" y="92.7">36</text>
<text x="145.1" y="95.2">42</text>
<text x="165.9" y="90.2">3</text>
<text x="165.9" y="92.7">4</text>
<text x="165.9" y="95.2">5</text>
<text x="225.6" y="95.2">2</text>
<text x="225.6" y="92.7">3</text>
<text x="145.1" y="97.8">25</text>
<text x="145.1" y="100.3">28</text>
<text x="165.4" y="100.3">48</text>
<text x="165.9" y="97.8">7</text>
<text x="225.6" y="100.3">6</text>
<text x="225.6" y="97.8">7</text>
<text x="145.1" y="105.4">21</text>
<text x="145.6" y="102.9">6</text>
<text x="165.4" y="105.4">46</text>
<text x="165.4" y="102.9">47</text>
<text x="25.1" y="109.2">T12</text>
<text x="59.3" y="111.8">U16</text>
<text x="145.1" y="113">29</text>
<text x="145.1" y="110.5">30</text>
<text x="165.4" y="113">18</text>
<text x="165.4" y="110.5">19</text>
<text x="232.2" y="110" transform="rotate(-90 232.2 110)">8</text>
<text x="234.7" y="110" transform="rotate(-90 234.7 110)">4</text>
<text x="237.2" y="110" transform="rotate(-90 237.2 110)">9</text>
<text x="25" y="119.4">U12</text>
<text x="59.3" y="116.8">U15</text>
<text x="59.4" y="114.3">T15</text>
<text x="145.1" y="118.1">43</text>
<text x="165.4" y="118.1">16</text>
<text x="165.4" y="115.6">17</text>
<text x="59.3" y="124.5">U13</text>
<text x="59.4" y="121.9">T13</text>
<text x="145.1" y="123.2">44</text>
<text x="145.1" y="120.6">45</text>
<text x="145.6" y="125.7">2</text>
<text x="165.4" y="125.7">12</text>
<text x="165.4" y="123.2">13</text>
<text x="165.4" y="120.6">14</text>
<text x="225.6" y="121.9">5</text>
<text x="59.3" y="129.5">R12</text>
<text x="145.1" y="128.3">40</text>
<text x="165.4" y="128.3">11</text>
<text x="165.4" y="130.8">33</text>
<text x="225.6" y="129.5">2</text>
<text x="225.6" y="127">3</text>
<text x="145.1" y="135.9">22</text>
<text x="145.1" y="133.3">23</text>
<text x="165.4" y="133.3">32</text>
<text x="165.4" y="135.9">35</text>
<text x="225.6" y="134.6">6</text>
<text x="225.6" y="132.1">7</text>
<text x="145.1" y="143.5">10</text>
<text x="145.1" y="141">24</text>
<text x="165.4" y="138.4">34</text>
<text x="165.4" y="143.5">37</text>
<text x="165.4" y="141">38</text>
<text x="145.1" y="146">39</text>
<text x="197" y="149.9">1</text>
<text x="205.9" y="149.9">2</text>
<text x="232.2" y="144.3" transform="rotate(-90 232.2 144.3)">8</text>
<text x="234.7" y="144.3" transform="rotate(-90 234.7 144.3)">4</text>
<text x="237.2" y="144.3" transform="rotate(-90 237.2 144.3)">9</text>
<text x="197" y="152.4">3</text>
<text x="197" y="154.9">5</text>
<text x="205.9" y="152.4">4</text>
<text x="205.9" y="154.9">6</text>
<text x="197" y="157.5">7</text>
<text x="197" y="160">9</text>
<text x="205.4" y="160">10</text>
<text x="205.9" y="157.5">8</text>
</g>
<text font-size="1.8" fill="#009600" x="178.1" y="79.6">R26</text>
<g font-size="1.8" fill="#725600">
<text x="75.1" y="115.2">USB1_DN</text>
<text x="75.1" y="117.7">USB1_DP</text>
</g>
<text font-size="1.4" fill="#006464" x="118.4" y="139.2">12MHz</text>
</svg>
